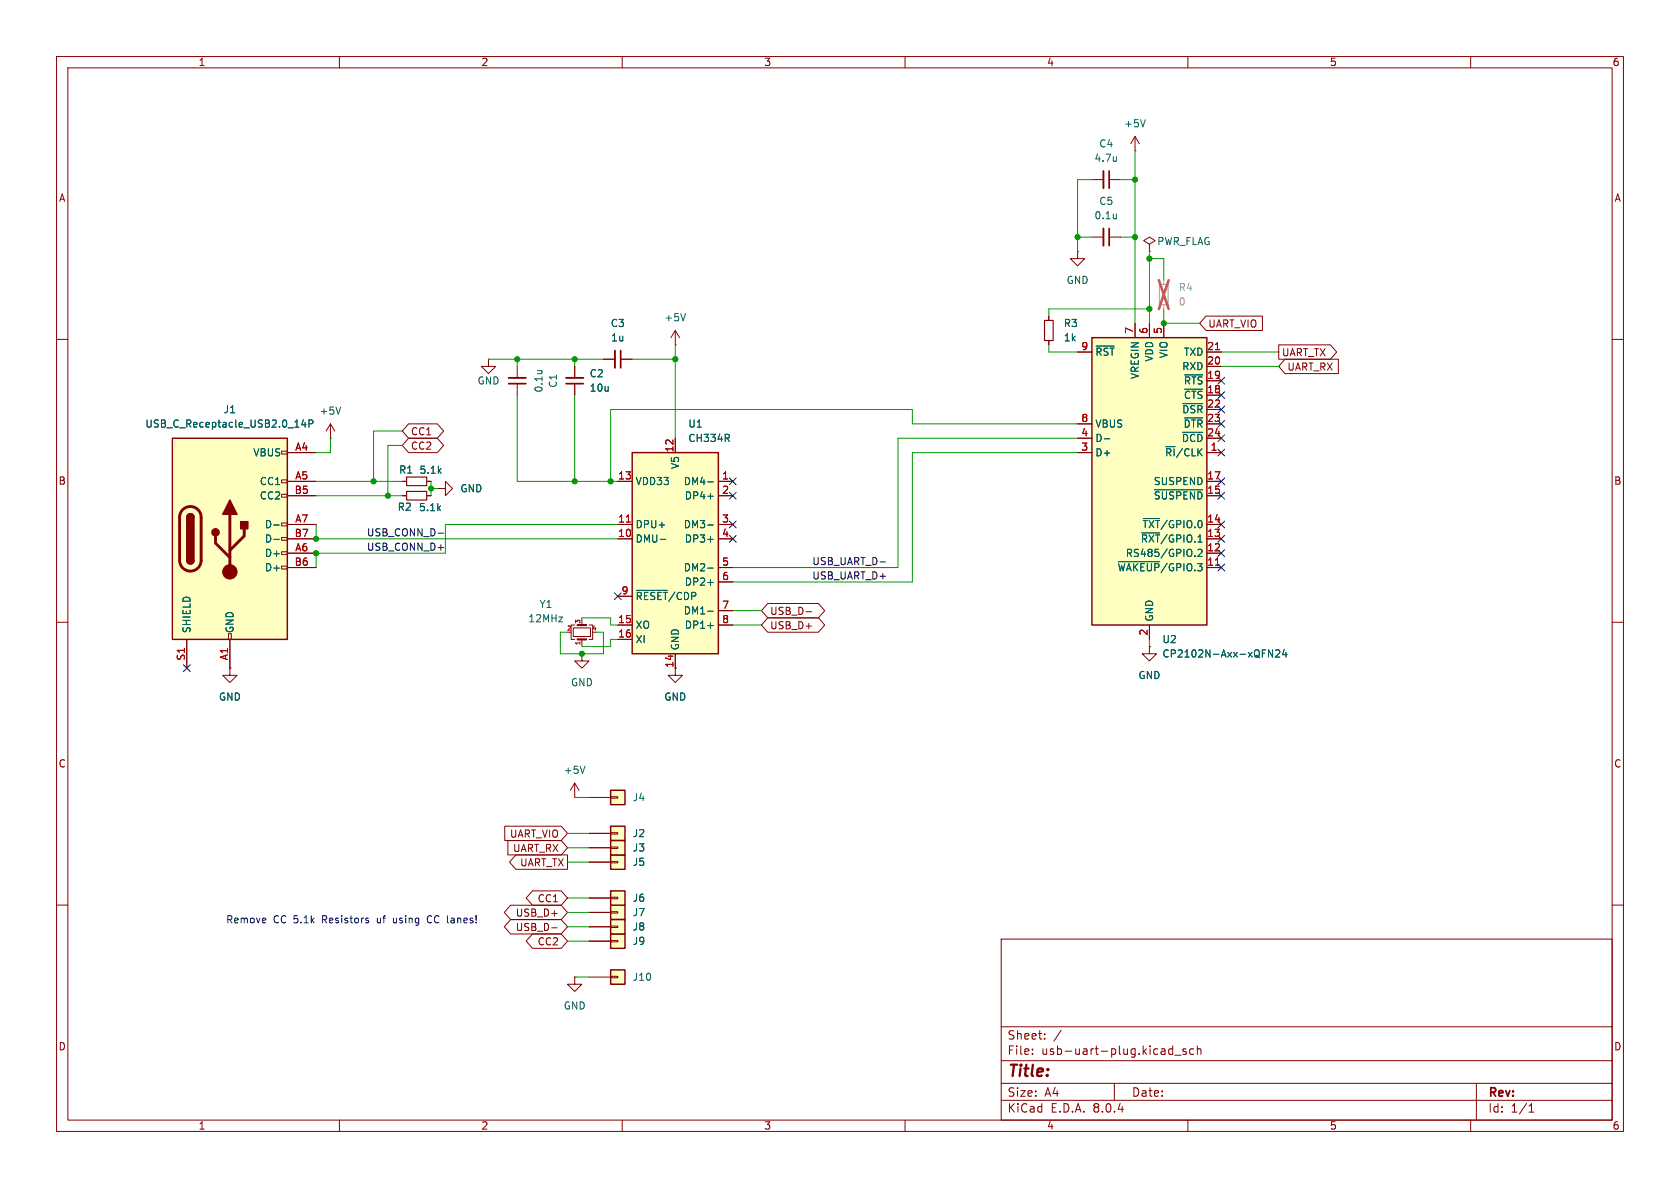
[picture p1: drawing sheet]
<svg xmlns="http://www.w3.org/2000/svg" width="297mm" height="210mm" viewBox="0 0 297 210" stroke-linecap="round" stroke-linejoin="round" font-family="sans-serif">
<g fill="none" stroke="#840000" stroke-width=".18">
<path d="M10 10h277v190h-277zM12 12h273v186h-273zM60 10v2M110 10v2M160 10v2M210 10v2M260 10v2M10 60h2M119.4 58.4l-.8 1.3M119.4 58.4v2.6M119.4 58.4l.7 1.3M185.4 55.9v.7"/>
<path d="M285 60h2M119.4 61h.1M185.4 60.2v.8M10 110h2M119.4 118.1v1.3h1.2l-1.2 1.3-1.3-1.3h1.3M285 110h2M10 160h2M285 160h2M177 166h108v32h-108zM60 198v2M110 198v2M160 198v2"/>
<path d="M177 194.5h108M177 191.5h108M177 187.5h108M177 181.5h108M182.5 186.3v.1M182.5 185.5v.1M184.7 183.6v.1M184.7 182.8v.1M187.6 182.1l-1.3 2M197 191.5v3M206.7 186.3h.6M206.7 185.5h.6"/>
<path d="M207.3 184.9v1.5M207.7 186.5h1.1M209.7 185.5l-.4-.1-.2 .2 .1 .2 .5 .2v.3h-.6M210 198v2M211 185.5l-.4-.1-.3 .3v.4l.2 .2h.5M211.7 185.5l.2-.1 .3 .1 .1 .9M211.7 184.9v1.5M260 198v2M261 191.5v6.5M270.3 196.6h.9M270.3 195.5l.4-.4v1.5"/>
</g>
<path d="M184.7 56.6h1.5v3.6h-1.5z" fill="none" stroke="#840000" stroke-width=".2"/>
<path d="M121.2 55.4l-.4 1.3" fill="none" stroke="#006464" stroke-width=".18"/>
<path d="M107.9 165.1h2.6v2.5h-2.6z" fill="#ffffc2"/>
<path d="M190.5 44.5v1.2h1.3l-1.3 1.3-1.3-1.3h1.3M190.5 44.5h.1M86.4 63.5v1.3h1.2l-1.2 1.2-1.3-1.2h1.3M86.4 63.5h.1M40.6 118.1v1.3h1.3l-1.3 1.3-1.2-1.3h1.2M40.6 118.1h.1M102.9 115.6v1.2h1.2l-1.2 1.3-1.3-1.3h1.3M102.9 115.6h.1M104.1 166.4h3.8M107.9 166.2h1.3v.3h-1.3z" fill="none" stroke="#840000" stroke-width=".18"/>
<path d="M107.9 165.1h2.6v2.5h-2.6z" fill="none" stroke="#840000" stroke-width=".25"/>
<path d="M107.9 160h2.6v2.6h-2.6z" fill="#ffffc2"/>
<path d="M91.4 64.8v2M91.4 67.8v2.1M104.1 161.3h3.8M107.9 161.2h1.3v.2h-1.3z" fill="none" stroke="#840000" stroke-width=".18"/>
<path d="M107.9 160h2.6v2.6h-2.6z" fill="none" stroke="#840000" stroke-width=".25"/>
<path d="M89.9 66.8h3.1" fill="none" stroke="#840000" stroke-width=".33"/>
<path d="M89.9 67.8h3.1" fill="none" stroke="#840000" stroke-width=".3"/>
<path d="M95 65.5h.8M95.7 65.5l.1 .1" fill="none" stroke="#006464" stroke-width=".18"/>
<path d="M107.9 157.5h2.6v2.5h-2.6z" fill="#ffffc2"/>
<path d="M104.1 158.8h3.8M107.9 158.6h1.3v.3h-1.3z" fill="none" stroke="#840000" stroke-width=".18"/>
<path d="M107.9 157.5h2.6v2.5h-2.6z" fill="none" stroke="#840000" stroke-width=".25"/>
<path d="M111.8 80h15.2v35.6h-15.2z" fill="#ffffc2"/>
<path d="M111.8 80h15.2v35.6h-15.2z" fill="none" stroke="#840000" stroke-width=".25"/>
<g fill="none" stroke="#840000" stroke-width=".18">
<path d="M119.4 77.5v2.5M109.2 85.1h2.6M109.2 95.3h2.6M109.2 92.7h2.6M127 85.1h2.5M127 95.3h2.5M127 92.7h2.5M127 87.6h2.5M109.2 110.5h2.6M109.2 113h2.6M109.2 105.4h2.6M119.4 115.6v2.5"/>
<path d="M127 110.5h2.5M127 100.3h2.5M127 102.9h2.5M127 108h2.5"/>
</g>
<path d="M128.5 77.4l.4 .6M128.9 76.9v.4M116.7 95.3h1M125.1 85.2h1M125.1 95.3h1M125.1 87.7h1M125.1 92.8h1M112.5 104.4h5.5M125.1 100.4h1M125.1 103h1M125.1 108h1M125.1 110.6h1" fill="none" stroke="#006464" stroke-width=".18"/>
<path d="M110.7 92.3h.8" fill="none" stroke="#a90000" stroke-width=".18"/>
<path d="M107.9 162.6h2.6v2.5h-2.6z" fill="#ffffc2"/>
<path d="M193 31.8h2.1M196.1 31.8h2M101.6 64.8v2M101.6 67.8v2.1M104.1 163.8h3.8M107.9 163.7h1.3v.3h-1.3z" fill="none" stroke="#840000" stroke-width=".18"/>
<path d="M107.9 162.6h2.6v2.5h-2.6z" fill="none" stroke="#840000" stroke-width=".25"/>
<path d="M195.1 30.2v3.1M100.1 66.8h3" fill="none" stroke="#840000" stroke-width=".33"/>
<path d="M196.1 30.2v3.1M100.1 67.8h3" fill="none" stroke="#840000" stroke-width=".3"/>
<path d="M197.4 27.7v.8M197.4 28.4l-.1 .1" fill="none" stroke="#006464" stroke-width=".18"/>
<path d="M107.9 171.5h2.6v2.5h-2.6z" fill="#ffffc2"/>
<path d="M104.1 172.7h3.8M107.9 172.6h1.3v.2h-1.3z" fill="none" stroke="#840000" stroke-width=".18"/>
<path d="M107.9 171.5h2.6v2.5h-2.6z" fill="none" stroke="#840000" stroke-width=".25"/>
<path d="M30.5 77.5h20.3v35.5h-20.3z" fill="#ffffc2"/>
<g fill="none" stroke="#840000" stroke-width=".18">
<path d="M200.7 26.7h.1M200.7 24.1l-.8 1.3M200.7 24.1v2.6M200.7 24.1l.7 1.3M193 41.9h2.1M196.1 41.9h2M203.2 43.2l1-.7-1-.6-1 .6 1 .7v1.3M203.2 44.5h.1M49.8 79.8h1v.5h-1zM106.7 63.5h2M109.7 63.5h2.1M49.8 97.5h1v.5h-1z"/>
<path d="M49.8 95h1v.5h-1zM49.8 92.5h1v.5h-1zM49.8 87.4h1v.5h-1zM49.8 84.8h1v.5h-1zM50.8 80h5.1M50.8 85.1h5.1M50.8 97.8h5.1M50.8 92.7h5.1M50.8 87.6h5.1M50.8 95.3h5.1M77.5 86.4h1.2v-1.3l1.3 1.3-1.3 1.2v-1.2M77.5 86.4h.1"/>
<path d="M33 113v5.1M40.4 112h.5v1h-.5zM40.6 113v5.1M49.8 100.1h1v.5h-1zM50.8 100.3h5.1M101.3 111h3.1v1.5h-3.1zM101.6 110.5h-.6v2.5h.6M102.9 109.2v1.3M102.9 113v1.3M104.1 110.5h.7v2.5h-.7"/>
</g>
<path d="M30.5 77.5h20.3v35.5h-20.3zM33 99.1a.64 .64 0 0 0 .7 .6 .64 .64 0 0 0 .6-.6M33 91.4a.64 .64 0 0 1 .7-.6 .64 .64 0 0 1 .6 .6" fill="none" stroke="#840000" stroke-width=".25"/>
<path d="M32.3 90.1a1.9 1.9 0 0 1 2.1-.4 1.9 1.9 0 0 1 1.2 1.7v7.7a1.91 1.91 0 0 1-1.9 1.9 1.91 1.91 0 0 1-2-1.9l.1-7.8 .1-.6zM38.1 94.7v1.3l2.5 2.6M40.6 90.9v10.2M43.2 93.5v1.2l-2.6 2.6" fill="none" stroke="#840000" stroke-width=".51"/>
<g fill="#840000" stroke="#840000" stroke-width=".25">
<path d="M33 99.1h1.3a.64 .64 0 0 1-.6 .6 .64 .64 0 0 1-.7-.6z"/>
<path d="M33 91.4h1.3v7.7h-1.3z"/>
<path d="M33.2 91a.64 .64 0 0 1 .7-.1 .64 .64 0 0 1 .4 .5h-1.3z"/>
<path d="M40.6 88.4l1.3 2.5h-2.5z"/>
<path d="M42.5 92.2h1.3v1.3h-1.3z"/>
<circle cx="38.1" cy="94.1" r=".63"/>
</g>
<circle cx="40.6" cy="101.1" r="1.27" fill="#840000" stroke="#840000" stroke-width=".18"/>
<path d="M197.4 37.8v.9M197.4 38.6h-.1M202.5 21.2l-.4 1.2M53.6 74.2l-.3 .9h.8M53.9 74.7v.8M54.6 74.9l.6-.1 .1-.1v-.3l-.7-.2v1.3M48.4 92.8h1M48.4 95.3h1" fill="none" stroke="#006464" stroke-width=".18"/>
<path d="M205 50.3h1.5v3.5h-1.5z" fill="none" stroke="#a1a1a1" stroke-width=".2"/>
<path d="M205.7 49.5v.8M205.7 53.8v.8" fill="none" stroke="#a1a1a1" stroke-width=".18"/>
<path d="M204.9 49.5l1.7 5.1M206.6 49.5l-1.7 5.1" fill="none" stroke="#e75356" stroke-width=".46"/>
<path d="M195.1 40.4v3M108.7 62v3" fill="none" stroke="#840000" stroke-width=".33"/>
<path d="M196.1 40.4v3M109.7 62v3" fill="none" stroke="#840000" stroke-width=".3"/>
<path d="M102.1 113h1.5M102.1 110.5h1.5" fill="none" stroke="#840000" stroke-width=".38"/>
<path d="M193 59.7h20.4v50.8h-20.4z" fill="#ffffc2"/>
<path d="M193 59.7h20.4v50.8h-20.4z" fill="none" stroke="#840000" stroke-width=".25"/>
<g fill="none" stroke="#840000" stroke-width=".18">
<path d="M200.7 57.2v2.5M203.2 57.2v2.5M205.7 57.2v2.5M58.4 77.5h.1M58.4 74.9l-.7 1.3M58.4 74.9v2.6M58.4 74.9l.8 1.3M190.5 62.2h2.5M190.5 74.9h2.5M190.5 77.5h2.5M213.4 69.9h2.5M213.4 67.3h2.5"/>
<path d="M213.4 64.8h2.5M213.4 62.2h2.5M213.4 72.4h2.5M213.4 74.9h2.5M213.4 77.5h2.5M71.1 87.6h.8M71.1 85.1h.8M75.4 87.6h.8M75.4 85.1h.8M190.5 80h2.5M213.4 80h2.5M213.4 97.8h2.5"/>
<path d="M213.4 95.3h2.5M213.4 92.7h2.5M213.4 87.6h2.5M213.4 85.1h2.5M203.2 110.5v2.5M213.4 100.3h2.5M101.6 138.4l-.8 1.3M101.6 138.4v2.6M101.6 138.4l.8 1.3M101.6 141h.1M101.6 172.7v1.3h1.3l-1.3 1.3-1.3-1.3h1.3M101.6 172.7h.1"/>
</g>
<g fill="none" stroke="#006464" stroke-width=".18">
<path d="M60.2 72l-.4 1.2M193.8 61.2h3.2M195.2 77.6h1M209.1 76.4h3.5M209.1 71.3h3.5M209.4 73.9h3.2M209.4 68.8h3.2M209.4 66.3h3.2M197.7 99.3h7.3M201.8 94.2h3.2M202.1 91.7h2.9M204.1 86.6h8.5"/>
<path d="M211.2 98.2v.2M211.8 97.2l.5-.1 .2 .4-.8 .9h.8M224.3 114.9l.7 1.2v-1.2M225.5 115l.5-.1 .2 .3-.7 .9h.7M227 114.8l-.3 .9h.8M227.3 115.3v.8M103.4 135.5l-.4 1.2"/>
</g>
<path d="M214.9 61.8h.7M214.9 99.9h.7" fill="none" stroke="#a90000" stroke-width=".18"/>
<path d="M71.9 84.3h3.5v1.6h-3.5zM71.9 86.9h3.5v1.5h-3.5z" fill="none" stroke="#840000" stroke-width=".2"/>
<path d="M107.9 151.1h2.6v2.6h-2.6z" fill="#ffffc2"/>
<path d="M104.1 152.4h3.8M107.9 152.3h1.3v.2h-1.3z" fill="none" stroke="#840000" stroke-width=".18"/>
<path d="M107.9 151.1h2.6v2.6h-2.6z" fill="none" stroke="#840000" stroke-width=".25"/>
<path d="M107.9 146.1h2.6v2.5h-2.6z" fill="#ffffc2"/>
<path d="M104.1 147.3h3.8M107.9 147.2h1.3v.2h-1.3z" fill="none" stroke="#840000" stroke-width=".18"/>
<path d="M107.9 146.1h2.6v2.5h-2.6z" fill="none" stroke="#840000" stroke-width=".25"/>
<path d="M107.9 148.6h2.6v2.5h-2.6z" fill="#ffffc2"/>
<path d="M104.1 149.9h3.8M107.9 149.7h1.3v.3h-1.3z" fill="none" stroke="#840000" stroke-width=".18"/>
<path d="M107.9 148.6h2.6v2.5h-2.6z" fill="none" stroke="#840000" stroke-width=".25"/>
<path d="M107.9 139.7h2.6v2.5h-2.6z" fill="#ffffc2"/>
<g fill="none" stroke="#840000" stroke-width=".18">
<path d="M185.4 55.9v.7M200.7 57.2v2.5M203.2 57.2v2.5M205.7 57.2v2.5M213.2 55.9h10v2.5h-10l-1.1-1.2zM72.2 77.5h5.1l1.1 1.2-1.1 1.3h-5.1l-1.1-1.3zM72.2 74.9h5.1l1.1 1.3-1.1 1.3h-5.1l-1.1-1.3zM101.6 64.8v2M101.6 67.8v2.1M106.7 63.5h2M109.7 63.5h2.1M119.4 77.5v2.5"/>
<path d="M185.4 60.2v.8M190.5 62.2h2.5M190.5 74.9h2.5M190.5 77.5h2.5M213.4 69.9h2.5M213.4 67.3h2.5M213.4 64.8h2.5M213.4 62.2h2.5M213.4 72.4h2.5M213.4 74.9h2.5M213.4 77.5h2.5M226.1 61h9.1l1.1 1.2-1.1 1.3h-9.1z"/>
<path d="M227.2 63.5h9.4v2.5h-9.4l-1.1-1.2zM50.8 85.1h5.1M50.8 87.6h5.1M50.8 95.3h5.1M50.8 92.7h5.1M50.8 80h5.1M50.8 97.8h5.1M71.1 85.1h.8M71.1 87.6h.8M75.4 85.1h.8M75.4 87.6h.8M77.5 86.4h.1"/>
<path d="M109.2 85.1h2.6M109.2 95.3h2.6M109.2 92.7h2.6M127 85.1h2.5M127 87.6h2.5M127 95.3h2.5M127 92.7h2.5M190.5 80h2.5M213.4 85.1h2.5M213.4 87.6h2.5M213.4 95.3h2.5M213.4 92.7h2.5"/>
<path d="M213.4 80h2.5M213.4 97.8h2.5M33 113v5.1M40.6 118.1h.1M40.6 113v5.1M50.8 100.3h5.1M109.2 110.5h2.6M109.2 113h2.6M109.2 105.4h2.6M119.4 115.6v2.5M127 110.5h2.5M127 100.3h2.5"/>
<path d="M127 102.9h2.5M127 108h2.5M135.7 106.7h9l1.1 1.3-1.1 1.2h-9l-1.1-1.2zM135.7 109.2h9l1.1 1.3-1.1 1.3h-9l-1.1-1.3zM142.5 108.1h1M203.2 114.3v1.3h1.3l-1.3 1.2-1.3-1.2h1.3M203.2 114.3h.1M203.2 110.5v2.5M213.4 100.3h2.5M89.2 146h10l1.1 1.3-1.1 1.3h-10zM89.8 148.6h9.4l1.1 1.3-1.1 1.2h-9.4zM91.2 151.1h9.1v2.6h-9.1l-1.1-1.3z"/>
<path d="M94.1 157.5h5.1l1.1 1.3-1.1 1.2h-5.1l-1.1-1.2zM104.1 141h3.8M104.1 152.4h3.8M104.1 147.3h3.8M104.1 149.9h3.8M104.1 158.8h3.8M107.9 140.8h1.3v.3h-1.3zM90.3 162.6h8.9l1.1 1.2-1.1 1.3h-8.9l-1.1-1.3zM90.3 160h8.9l1.1 1.3-1.1 1.3h-8.9l-1.1-1.3zM94.1 165.1h5.1l1.1 1.3-1.1 1.2h-5.1l-1.1-1.2zM97.5 164h1M104.1 166.4h3.8"/>
<path d="M104.1 161.3h3.8M104.1 163.8h3.8"/>
</g>
<path d="M107.9 139.7h2.6v2.5h-2.6z" fill="none" stroke="#840000" stroke-width=".25"/>
<path d="M77.4 94.3h1M155.6 99.3h1" fill="none" stroke="#0f0f0f" stroke-width=".18"/>
<path d="M65.1 162.8v.3M69.5 162.3v.7l.2 .1M76 161.9a.68 .68 0 0 0-.5 .6 .68 .68 0 0 0 .5 .6" fill="none" stroke="#0000c2" stroke-width=".18"/>
<g fill="none" stroke="#009600" stroke-width=".18">
<path d="M193 31.8h-2.5v12.7M198.1 31.8h2.6M200.7 26.7v30.5M190.5 41.9h2.5M198.1 41.9h2.6M203.2 44.5v12.7M203.2 45.7h2.5v3.8M203.2 54.6h-17.8v1.3M205.7 54.6v2.6h6.4M58.4 77.5v2.5h-2.5M71.1 76.2h-5.1v8.9M71.1 78.7h-2.5v8.9"/>
<path d="M86.4 63.5h20.3M91.4 69.9v15.2h17.8M91.4 63.5v1.3M101.6 63.5v1.3M101.6 69.9v15.2M111.8 63.5h7.6M119.4 61v16.5M185.4 61v1.2h5.1M190.5 77.5h-31.8v22.8h-29.2M190.5 74.9h-29.2v-2.5h-53.4v12.7M215.9 62.2h10.2M215.9 64.8h10.2"/>
<path d="M55.9 85.1h15.2M55.9 92.7v2.6h53.3M55.9 87.6h15.2M76.2 85.1v2.5M76.2 86.4h1.3M109.2 92.7h-30.5v5.1h-22.8v2.5M190.5 80h-29.2v22.9h-31.8M100.3 111.8h-1.2v3.8h7.6v-3.8h-1.3M102.9 109.2h5v1.3h1.3M109.2 113h-1.3v1.3h-5M129.5 110.5h5.1M129.5 108h5.1"/>
<path d="M203.2 113v1.3M100.3 158.8h3.8M100.3 147.3h3.8M100.3 152.4h3.8M100.3 149.9h3.8M101.6 141h2.5M100.3 161.3h3.8M100.3 163.8h3.8M100.3 166.4h3.8M101.6 172.7h2.5"/>
</g>
<g fill="none" stroke="#000084" stroke-width=".18">
<path d="M215.3 79.4l1.2 1.2M215.3 71.8l1.2 1.2M215.3 76.9l1.2 1.2M215.3 74.3l1.2 1.2M215.3 69.2l1.2 1.3M215.3 66.7l1.2 1.2M216.5 79.4l-1.2 1.2M216.5 71.8l-1.2 1.2M216.5 76.9l-1.2 1.2M216.5 74.3l-1.2 1.2M216.5 69.2l-1.2 1.3M216.5 66.7l-1.2 1.2"/>
<path d="M128.9 84.5l1.2 1.2M128.9 92.1l1.2 1.2M128.9 87l1.2 1.2M128.9 94.6l1.2 1.3M130.1 84.5l-1.2 1.2M130.1 92.1l-1.2 1.2M130.1 87l-1.2 1.2M130.1 94.6l-1.2 1.3M215.3 87l1.2 1.2M215.3 92.1l1.2 1.2M215.3 94.6l1.2 1.3M215.3 84.5l1.2 1.2"/>
<path d="M215.3 97.2l1.2 1.2M215.3 99.7l1.2 1.2M216.5 87l-1.2 1.2M216.5 92.1l-1.2 1.2M216.5 94.6l-1.2 1.3M216.5 84.5l-1.2 1.2M216.5 97.2l-1.2 1.2M216.5 99.7l-1.2 1.2M32.4 117.5l1.2 1.2M33.6 117.5l-1.2 1.2M108.6 104.8l1.2 1.2M109.8 104.8l-1.2 1.2"/>
</g>
<g fill="none" stroke="#006464" stroke-width=".18">
<path d="M53.6 74.2l-.3 .9h.8M53.9 74.7v.8M54.6 74.9l.6-.1 .1-.1v-.3l-.7-.2v1.3M128.5 77.4l.4 .6M128.9 76.9v.4M193.8 61.2h3.2M195.2 77.6h1M209.1 76.4h3.5M209.1 71.3h3.5M209.4 73.9h3.2M209.4 68.8h3.2M209.4 66.3h3.2"/>
<path d="M48.4 95.3h1M48.4 92.8h1M116.7 95.3h1M125.1 85.2h1M125.1 95.3h1M125.1 87.7h1M125.1 92.8h1M197.7 99.3h7.3M201.8 94.2h3.2M202.1 91.7h2.9M204.1 86.6h8.5M211.2 98.2v.2"/>
<path d="M211.8 97.2l.5-.1 .2 .4-.8 .9h.8M112.5 104.4h5.5M125.1 100.4h1M125.1 103h1M125.1 108h1M125.1 110.6h1M224.3 114.9l.7 1.2v-1.2M225.5 115l.5-.1 .2 .3-.7 .9h.7M227 114.8l-.3 .9h.8M227.3 115.3v.8"/>
</g>
<path d="M214.9 61.8h.7M110.7 92.3h.8M214.9 99.9h.7" fill="none" stroke="#a90000" stroke-width=".18"/>
<g fill="#009600" stroke="#009600" stroke-width=".18">
<circle cx="91.4" cy="63.5" r=".46"/>
<circle cx="101.6" cy="85.1" r=".46"/>
<circle cx="107.9" cy="85.1" r=".46"/>
<circle cx="119.4" cy="63.5" r=".46"/>
<circle cx="101.6" cy="63.5" r=".46"/>
<circle cx="200.7" cy="41.9" r=".46"/>
<circle cx="200.7" cy="31.8" r=".46"/>
<circle cx="205.7" cy="57.2" r=".46"/>
<circle cx="190.5" cy="41.9" r=".46"/>
<circle cx="203.2" cy="54.6" r=".46"/>
<circle cx="203.2" cy="45.7" r=".46"/>
<circle cx="102.9" cy="115.6" r=".46"/>
<circle cx="55.9" cy="95.3" r=".46"/>
<circle cx="55.9" cy="97.8" r=".46"/>
<circle cx="76.2" cy="86.4" r=".46"/>
<circle cx="68.6" cy="87.6" r=".46"/>
<circle cx="66" cy="85.1" r=".46"/>
</g>
<text font-size="2.8" fill="#840000" x="178" y="190.9">Title:</text>
<g font-size="2.1" fill="#840000">
<text x="178" y="184">Sheet:</text>
<text x="178" y="186.7">File:</text>
<text x="184.1" y="186.7">usb-uart-plug.kicad_sch</text>
<text x="178" y="196.9">KiCad</text>
<text x="178" y="194.1">Size:</text>
<text x="184.7" y="194.1">A4</text>
<text x="185.7" y="196.9">E.D.A.</text>
<text x="193.3" y="196.9">8.0.4</text>
<text x="200" y="194.1">Date:</text>
<text x="263" y="194.3">Rev:</text>
<text x="263" y="196.9">Id:</text>
<text x="267.1" y="196.9">1/1</text>
</g>
<g font-size="1.8" fill="#840000">
<text x="35" y="11.9">1</text>
<text x="85" y="11.9">2</text>
<text x="135" y="11.9">3</text>
<text x="185" y="11.9">4</text>
<text x="235" y="11.9">5</text>
<text x="285" y="11.9">6</text>
<text x="10.3" y="35.9">A</text>
<text x="285.3" y="35.9">A</text>
<text x="213.5" y="58.1">UART_VIO</text>
<text x="226.5" y="63.2">UART_TX</text>
<text x="227.5" y="65.7">UART_RX</text>
<text x="72.5" y="77.2">CC1</text>
<text x="72.5" y="79.7">CC2</text>
<text x="10.3" y="85.9">B</text>
<text x="285.3" y="85.9">B</text>
<text x="136" y="108.9">USB_D-</text>
<text x="136" y="111.4">USB_D+</text>
<text x="119.1" y="118.2" transform="rotate(-90 119.1 118.2)">14</text>
<text x="10.3" y="135.9">C</text>
<text x="285.3" y="135.9">C</text>
<text x="90" y="148.3">UART_VIO</text>
<text x="90.6" y="150.8">UART_RX</text>
<text x="91.8" y="153.4">UART_TX</text>
<text x="94.9" y="159.7">CC1</text>
<text x="91.1" y="164.8">USB_D-</text>
<text x="91.1" y="162.2">USB_D+</text>
<text x="94.9" y="167.3">CC2</text>
<text x="10.3" y="185.9">D</text>
<text x="285.3" y="185.9">D</text>
<text x="35" y="199.9">1</text>
<text x="85" y="199.9">2</text>
<text x="135" y="199.9">3</text>
<text x="185" y="199.9">4</text>
<text x="235" y="199.9">5</text>
<text x="285" y="199.9">6</text>
</g>
<g font-size="1.8" fill="#006464">
<text x="198.6" y="22.7">+5V</text>
<text x="193.4" y="28.8">4.7u</text>
<text x="194.2" y="26.3">C4</text>
<text x="193.4" y="39">0.1u</text>
<text x="194.2" y="36.4">C5</text>
<text x="204.5" y="43.5">PWR_FLAG</text>
<text x="188.5" y="50.4">GND</text>
<text x="107.9" y="58">C3</text>
<text x="117.3" y="57">+5V</text>
<text x="188" y="58">R3</text>
<text x="107.9" y="60.6">1u</text>
<text x="188" y="60.6">1k</text>
<text x="193.5" y="63.1">~{RST}</text>
<text x="204.1" y="64" transform="rotate(-90 204.1 64)">VDD</text>
<text x="206.6" y="63.4" transform="rotate(-90 206.6 63.4)">VIO</text>
<text x="208.9" y="65.6">RXD</text>
<text x="209.2" y="63.1">TXD</text>
<text x="84.3" y="68.2">GND</text>
<text x="96.1" y="69.5" transform="rotate(-90 96.1 69.5)">0.1u</text>
<text x="98.7" y="68.6" transform="rotate(-90 98.7 68.6)">C1</text>
<text x="104.1" y="66.9">C2</text>
<text x="104.1" y="69.4">10u</text>
<text x="201.5" y="67.1" transform="rotate(-90 201.5 67.1)">VREGIN</text>
<text x="209.2" y="70.7">~{CTS}</text>
<text x="209.2" y="68.2">~{RTS}</text>
<text x="25.6" y="75.8">USB_C_Receptacle_USB2.0_14P</text>
<text x="39.4" y="73.3">J1</text>
<text x="56.4" y="73.5">+5V</text>
<text x="121.6" y="75.8">U1</text>
<text x="193.5" y="75.8">VBUS</text>
<text x="208.9" y="73.3">~{DSR}</text>
<text x="209.1" y="75.8">~{DTR}</text>
<text x="44.7" y="80.9">VBUS</text>
<text x="70.5" y="83.9">R1</text>
<text x="74.1" y="84">5.1k</text>
<text x="120.2" y="83" transform="rotate(-90 120.2 83)">V5</text>
<text x="121.6" y="78.3">CH334R</text>
<text x="193.5" y="80.9">D+</text>
<text x="193.5" y="78.3">D-</text>
<text x="205.9" y="80.9">~{RI}/CLK</text>
<text x="208.8" y="78.3">~{DCD}</text>
<text x="45.8" y="86">CC1</text>
<text x="45.8" y="88.5">CC2</text>
<text x="81.3" y="87.2">GND</text>
<text x="112.3" y="86">VDD33</text>
<text x="120.8" y="86">DM4-</text>
<text x="121" y="88.5">DP4+</text>
<text x="203.9" y="88.5">~{SUSPEND}</text>
<text x="203.9" y="86">SUSPEND</text>
<text x="46.7" y="93.6">D-</text>
<text x="70.2" y="90.5">R2</text>
<text x="74" y="90.6">5.1k</text>
<text x="112.3" y="93.6">DPU+</text>
<text x="120.8" y="93.6">DM3-</text>
<text x="201.9" y="93.6">~{TXT}/GPIO.0</text>
<text x="46.7" y="98.7">D+</text>
<text x="46.7" y="101.2">D+</text>
<text x="46.7" y="96.1">D-</text>
<text x="112.3" y="96.1">DMU-</text>
<text x="120.8" y="101.2">DM2-</text>
<text x="121" y="96.1">DP3+</text>
<text x="197.5" y="101.2">~{WAKEUP}/GPIO.3</text>
<text x="198.9" y="98.7">RS485/GPIO.2</text>
<text x="201.6" y="96.1">~{RXT}/GPIO.1</text>
<text x="95.3" y="107.7">Y1</text>
<text x="112.3" y="106.3">~{RESET}/CDP</text>
<text x="121" y="103.7">DP2+</text>
<text x="33.9" y="112" transform="rotate(-90 33.9 112)">SHIELD</text>
<text x="41.5" y="112" transform="rotate(-90 41.5 112)">GND</text>
<text x="93.3" y="110.2">12MHz</text>
<text x="112.3" y="111.4">XO</text>
<text x="112.3" y="113.9">XI</text>
<text x="120.8" y="108.8">DM1-</text>
<text x="121" y="111.4">DP1+</text>
<text x="204.1" y="110" transform="rotate(-90 204.1 110)">GND</text>
<text x="205.4" y="113.9">U2</text>
<text x="120.2" y="115.1" transform="rotate(-90 120.2 115.1)">GND</text>
<text x="205.4" y="116.4">CP2102N-Axx-xQFN24</text>
<text x="38.6" y="124.1">GND</text>
<text x="100.8" y="121.5">GND</text>
<text x="117.3" y="124.1">GND</text>
<text x="201.2" y="120.2">GND</text>
<text x="99.6" y="137">+5V</text>
<text x="111.8" y="141.8">J4</text>
<text x="111.8" y="148.2">J2</text>
<text x="111.8" y="153.3">J5</text>
<text x="111.8" y="150.7">J3</text>
<text x="111.8" y="159.6">J6</text>
<text x="111.8" y="167.2">J9</text>
<text x="111.8" y="162.2">J7</text>
<text x="111.8" y="164.7">J8</text>
<text x="111.8" y="173.6">J10</text>
<text x="99.6" y="178.7">GND</text>
</g>
<g font-size="1.8" fill="#989898">
<text x="208.3" y="51.7">R4</text>
<text x="208.3" y="54.2">0</text>
</g>
<g font-size="1.8" fill="#a90000">
<text x="200.4" y="59.1" transform="rotate(-90 200.4 59.1)">7</text>
<text x="202.9" y="59.1" transform="rotate(-90 202.9 59.1)">6</text>
<text x="205.5" y="59.1" transform="rotate(-90 205.5 59.1)">5</text>
<text x="191.1" y="62">9</text>
<text x="213.3" y="64.5">20</text>
<text x="213.3" y="62">21</text>
<text x="213.3" y="69.6">18</text>
<text x="213.3" y="67.1">19</text>
<text x="191.1" y="77.2">4</text>
<text x="191.1" y="74.7">8</text>
<text x="213.3" y="72.1">22</text>
<text x="213.3" y="74.7">23</text>
<text x="213.3" y="77.2">24</text>
<text x="52.1" y="79.8">A4</text>
<text x="119.1" y="80.1" transform="rotate(-90 119.1 80.1)">12</text>
<text x="191.1" y="79.8">3</text>
<text x="213.9" y="79.8">1</text>
<text x="52" y="87.4">B5</text>
<text x="52.1" y="84.8">A5</text>
<text x="109.2" y="84.8">13</text>
<text x="127.6" y="84.8">1</text>
<text x="127.6" y="87.4">2</text>
<text x="213.3" y="87.4">15</text>
<text x="213.3" y="84.8">17</text>
<text x="52" y="95">B7</text>
<text x="52.1" y="92.5">A7</text>
<text x="109.2" y="95">10</text>
<text x="109.2" y="92.5">11</text>
<text x="127.6" y="92.5">3</text>
<text x="127.6" y="95">4</text>
<text x="213.3" y="95">13</text>
<text x="213.3" y="92.5">14</text>
<text x="52" y="100.1">B6</text>
<text x="52.1" y="97.5">A6</text>
<text x="127.6" y="100.1">5</text>
<text x="213.3" y="100.1">11</text>
<text x="213.3" y="97.5">12</text>
<text x="109.8" y="105.2">9</text>
<text x="127.6" y="102.6">6</text>
<text x="127.6" y="107.7">7</text>
<text x="109.2" y="110.2">15</text>
<text x="109.2" y="112.8">16</text>
<text x="127.6" y="110.2">8</text>
<text x="202.9" y="112.5" transform="rotate(-90 202.9 112.5)">2</text>
<text x="32.8" y="116.9" transform="rotate(-90 32.8 116.9)">S1</text>
<text x="40.4" y="116.8" transform="rotate(-90 40.4 116.8)">A1</text>
</g>
<g font-size="1.8" fill="#0f0f0f">
<text x="64.8" y="94.9">USB_CONN_D-</text>
<text x="64.8" y="97.4">USB_CONN_D+</text>
<text x="143.5" y="100">USB_UART_D-</text>
<text x="143.5" y="102.5">USB_UART_D+</text>
</g>
<g font-size="1.8" fill="#0000c2">
<text x="39.9" y="163.4">Remove</text>
<text x="48.3" y="163.4">CC 5.1k</text>
<text x="57.2" y="163.4">Resistors</text>
<text x="67.1" y="163.4">uf</text>
<text x="70.2" y="163.4">using</text>
<text x="76.4" y="163.4">CC lanes!</text>
</g>
<g font-size="1.1" fill="#a90000">
<text x="100.1" y="111.5">2</text>
<text x="102.6" y="110.4" transform="rotate(-90 102.6 110.4)">3</text>
<text x="104.6" y="111.5">4</text>
<text x="102.6" y="114.2" transform="rotate(-90 102.6 114.2)">1</text>
</g>
</svg>
